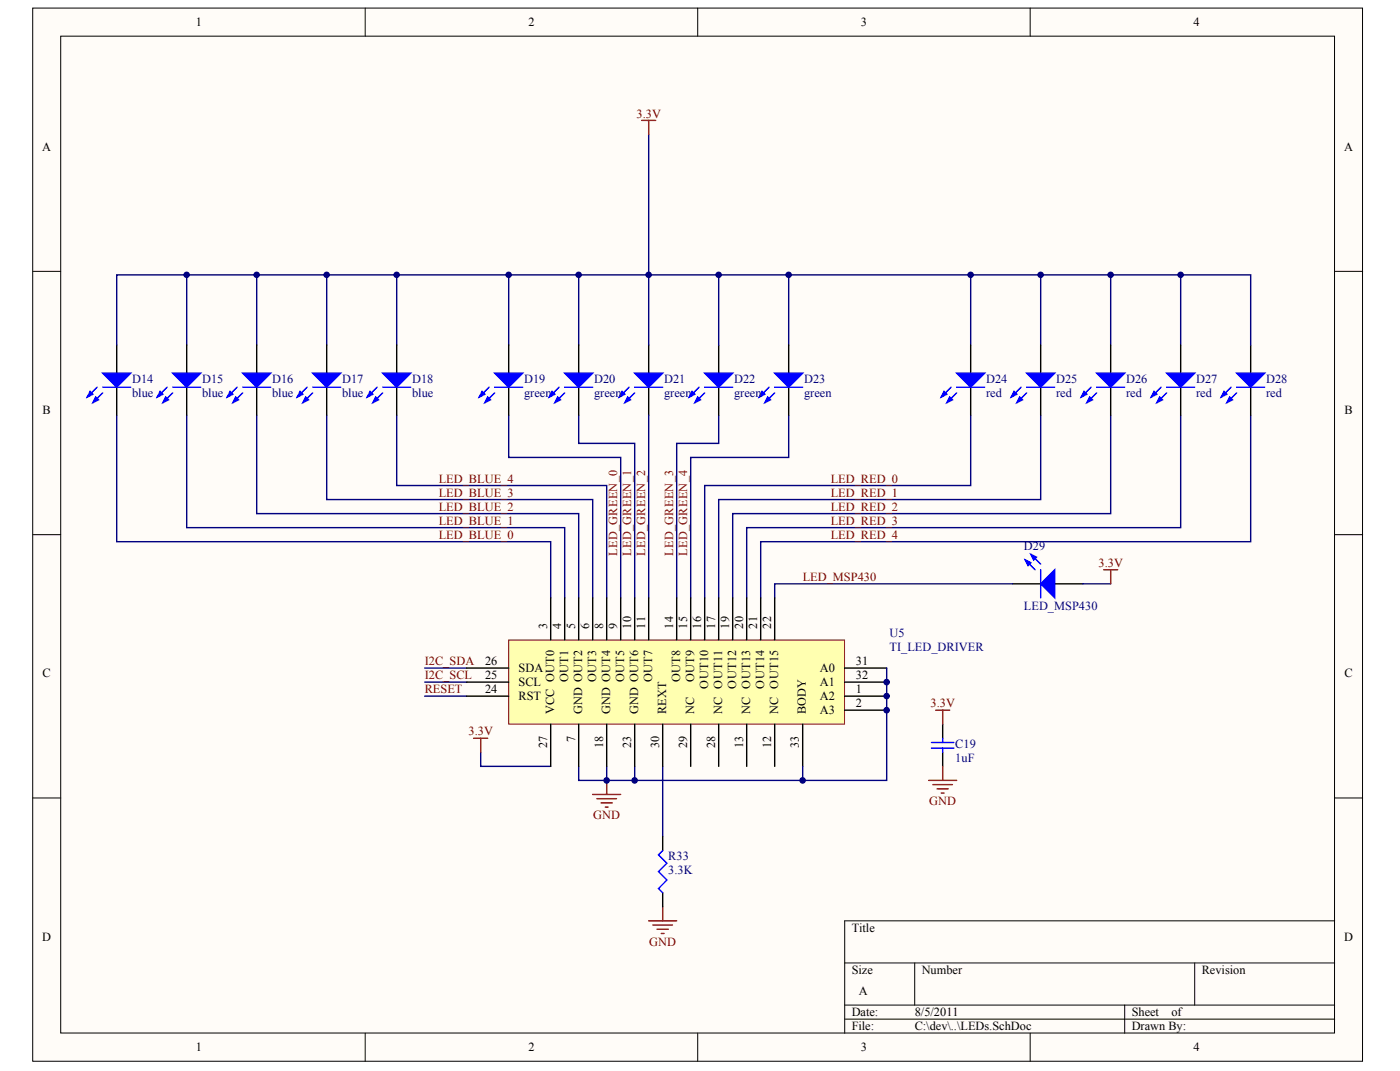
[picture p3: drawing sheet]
<svg xmlns="http://www.w3.org/2000/svg" width="271mm" height="207mm" viewBox="0 0 271 207" stroke-linecap="round" stroke-linejoin="round" font-family="sans-serif">
<g fill="#fffcf8" stroke="#000" stroke-width=".19">
<path d="M6.3 1.6h257.4v203.6h-257.4z"/>
<path d="M11.7 7h246.6v192.7h-246.6z"/>
</g>
<g fill="none" stroke="#000" stroke-width=".19">
<path d="M70.7 1.6v5.4M135 1.6v5.4M199.4 1.6v5.4M6.3 52.5h5.4M258.3 52.5h5.4M6.3 103.4h5.4M258.3 103.4h5.4M6.3 154.3h5.4M258.3 154.3h5.4M258.3 178h-94.8v21.8M70.7 199.8v5.4M135 199.8v5.4"/>
<path d="M163.5 186.2h94.8M163.5 194.3h94.8M163.5 197.1h94.8M177 186.2v8.1M199.4 199.8v5.4M217.7 194.3v5.5M231.2 186.2v8.1"/>
</g>
<g fill="none" stroke="#000" stroke-width=".27">
<path d="M22.6 66.7v5.5M22.6 74.9v5.4M36.1 66.7v5.5M36.1 74.9v5.4M49.7 66.7v5.5M49.7 74.9v5.4M63.2 66.7v5.5M63.2 74.9v5.4M76.8 66.7v5.5M76.8 74.9v5.4M98.4 66.7v5.5M98.4 74.9v5.4"/>
<path d="M112 66.7v5.5M112 74.9v5.4M125.5 66.7v5.5M125.5 74.9v5.4M139.1 66.7v5.5M139.1 74.9v5.4M152.6 66.7v5.5M152.6 74.9v5.4M187.8 66.7v5.5M187.8 74.9v5.4M201.4 66.7v5.5M201.4 74.9v5.4"/>
<path d="M214.9 66.7v5.5M214.9 74.9v5.4M228.5 66.7v5.5M228.5 74.9v5.4M242 66.7v5.5M242 74.9v5.4M196 112.9h5.4M204.1 112.9h5.4M182.4 140v2.7M182.4 145.5v2.7M128.2 161.8v2.7M128.2 172.6v2.7"/>
</g>
<g fill="#00f" stroke="#00f" stroke-width=".27">
<path d="M122.8 72.2h5.4l-2.7 2.7z"/>
<path d="M121.5 76.8l.5 .5-1.1 .6z"/>
<path d="M120.4 75.7l.5 .5-1.1 .6z"/>
<path d="M204.1 110.2v5.4l-2.7-2.7z"/>
<path d="M198.4 108.3l1.1 .5-.5 .6z"/>
<path d="M199.5 107.2l1.1 .5-.6 .6z"/>
<path d="M149.9 72.2h5.4l-2.7 2.7z"/>
<path d="M148.6 76.8l.5 .5-1.1 .6z"/>
<path d="M147.5 75.7l.5 .5-1.1 .6z"/>
<path d="M95.7 72.2h5.5l-2.8 2.7z"/>
<path d="M94.4 76.8l.5 .5-1.1 .6z"/>
<path d="M93.3 75.7l.5 .5-1 .6z"/>
<path d="M136.4 72.2h5.4l-2.7 2.7z"/>
<path d="M135 76.8l.6 .5-1.1 .6z"/>
<path d="M133.9 75.7l.6 .5-1.1 .6z"/>
<path d="M109.3 72.2h5.4l-2.7 2.7z"/>
<path d="M107.9 76.8l.6 .5-1.1 .6z"/>
<path d="M106.8 75.7l.6 .5-1.1 .6z"/>
<path d="M47 72.2h5.4l-2.7 2.7z"/>
<path d="M45.6 76.8l.6 .5-1.1 .6z"/>
<path d="M44.5 75.7l.6 .5-1.1 .6z"/>
<path d="M74.1 72.2h5.4l-2.7 2.7z"/>
<path d="M72.7 76.8l.5 .5-1 .6z"/>
<path d="M71.6 75.7l.6 .5-1.1 .6z"/>
<path d="M19.9 72.2h5.4l-2.7 2.7z"/>
<path d="M18.5 76.8l.6 .5-1.1 .6z"/>
<path d="M17.4 75.7l.6 .5-1.1 .6z"/>
<path d="M60.5 72.2h5.4l-2.7 2.7z"/>
<path d="M59.2 76.8l.5 .5-1.1 .6z"/>
<path d="M58.1 75.7l.5 .5-1.1 .6z"/>
<path d="M33.4 72.2h5.4l-2.7 2.7z"/>
<path d="M32.1 76.8l.5 .5-1.1 .6z"/>
<path d="M31 75.7l.5 .5-1.1 .6z"/>
<path d="M212.2 72.2h5.5l-2.8 2.7z"/>
<path d="M210.9 76.8l.5 .5-1.1 .6z"/>
<path d="M209.8 75.7l.5 .5-1 .6z"/>
<path d="M185.1 72.2h5.5l-2.8 2.7z"/>
<path d="M183.8 76.8l.5 .5-1.1 .6z"/>
<path d="M182.7 75.7l.5 .5-1 .6z"/>
<path d="M239.3 72.2h5.4l-2.7 2.7z"/>
<path d="M238 76.8l.5 .5-1.1 .6z"/>
<path d="M236.9 75.7l.5 .5-1.1 .6z"/>
<path d="M198.7 72.2h5.4l-2.7 2.7z"/>
<path d="M197.3 76.8l.6 .5-1.1 .6z"/>
<path d="M196.2 75.7l.6 .5-1.1 .6z"/>
<path d="M225.8 72.2h5.4l-2.7 2.7z"/>
<path d="M224.4 76.8l.6 .5-1.1 .6z"/>
<path d="M223.3 75.7l.6 .5-1.1 .6z"/>
</g>
<g fill="none" stroke="#00f" stroke-width=".27">
<path d="M18.8 74.9l-1.9 1.9M19.9 74.9h5.4M19.9 76l-1.9 1.9M32.3 74.9l-1.9 1.9M33.4 74.9h5.4M33.4 76l-1.9 1.9M45.9 74.9l-1.9 1.9M47 74.9h5.4M47 76l-1.9 1.9M59.4 74.9l-1.9 1.9M60.5 74.9h5.4M60.5 76l-1.9 1.9"/>
<path d="M73 74.9l-1.9 1.9M74.1 74.9h5.4M74.1 76l-1.9 1.9M94.7 74.9l-1.9 1.9M95.7 74.9h5.5M95.7 76l-1.9 1.9M108.2 74.9l-1.9 1.9M109.3 74.9h5.4M109.3 76l-1.9 1.9M121.7 74.9l-1.9 1.9M122.8 76l-1.9 1.9M122.8 74.9h5.4"/>
<path d="M135.3 74.9l-1.9 1.9M136.4 74.9h5.4M136.4 76l-1.9 1.9M148.8 74.9l-1.9 1.9M149.9 74.9h5.4M149.9 76l-1.9 1.9M184.1 74.9l-1.9 1.9M185.1 74.9h5.5M185.1 76l-1.9 1.9M197.6 74.9l-1.9 1.9M198.7 74.9h5.4M198.7 76l-1.9 1.9"/>
<path d="M211.1 74.9l-1.8 1.9M212.2 74.9h5.5M212.2 76l-1.9 1.9M224.7 74.9l-1.9 1.9M225.8 74.9h5.4M225.8 76l-1.9 1.9M238.2 74.9l-1.9 1.9M239.3 74.9h5.4M239.3 76l-1.9 1.9M198.4 108.3l1.9 1.9M199.5 107.2l1.9 1.9M201.4 110.2v5.4"/>
<path d="M180.3 143.6h4.3M180.3 144.6h4.3M182.4 142.7v.9M182.4 144.6v.9M128.2 164.5l-.8 .8 1.7 1.6-1.7 1.6 1.7 1.7-1.7 1.6 .8 .8"/>
</g>
<g fill="none" stroke="#000080" stroke-width=".27">
<path d="M125.5 26v27.1h13.6M36.1 53.1v13.6M49.7 53.1v13.6M63.2 53.1v13.6M76.8 53.1v13.6M98.4 53.1v13.6M112 53.1v13.6M152.6 53.1v13.6M187.8 53.1v13.6M201.4 53.1v13.6M214.9 53.1v13.6M228.5 53.1v13.6"/>
<path d="M22.6 66.7v-13.6h102.9v13.6M139.1 66.7v-13.6h102.9v13.6M22.6 80.3v24.4h84v10.9M36.1 80.3v21.7h73.2v13.6M49.7 80.3v19h62.3v16.3M63.2 80.3v16.3h51.5v19M76.8 80.3v13.6h40.6v21.7M98.4 80.3v8.1h21.7v27.2M112 80.3v5.4h10.8v29.9M125.5 80.3v35.3M139.1 80.3v5.4h-8.1v29.9M152.6 80.3v8.1h-18.9v27.2"/>
<path d="M187.8 80.3v13.6h-51.4v21.7M201.4 80.3v16.3h-62.3v19M214.9 80.3v19h-73.1v16.3M228.5 80.3v21.7h-84v13.6M242 80.3v24.4h-94.8v10.9M196 112.9h-46.1v2.7M209.5 112.9h5.4M82.2 134.6h8.1M82.2 131.9h8.1M82.2 129.2h8.1M93 145.5v2.7h13.6M112 148.2v2.7h10.8v-2.7"/>
<path d="M117.4 148.2v2.7M128.2 148.2v13.6"/>
</g>
<g fill="none" stroke="#800000" stroke-width=".27">
<path d="M124.2 23.3h2.7M125.5 23.3v2.7M213.6 110.2h2.7M214.9 110.2v2.7M181.1 137.3h2.7M182.4 137.3v2.7M91.7 142.7h2.7M93 142.7v2.8M114.7 153.6h5.4M115.5 154.4h3.8M116.3 155.2h2.2M117.1 156.1h.6"/>
<path d="M117.4 150.9v2.7M179.7 150.9h5.4M180.5 151.7h3.8M181.3 152.5h2.2M182.2 153.3h.5M182.4 148.2v2.7M125.5 178h5.5M126.3 178.9h3.8M127.2 179.7h2.1M128.2 175.3v2.7M128 180.5h.5"/>
</g>
<path d="M98.4 123.7h65v16.3h-65z" fill="#ffffb0" stroke="#800000" stroke-width=".19"/>
<g fill="none" stroke="#000" stroke-width=".27">
<path d="M106.6 115.6v8.1M109.3 115.6v8.1M112 115.6v8.1M114.7 115.6v8.1M117.4 115.6v8.1M120.1 115.6v8.1M122.8 115.6v8.1M125.5 115.6v8.1M131 115.6v8.1M133.7 115.6v8.1M136.4 115.6v8.1M139.1 115.6v8.1"/>
<path d="M141.8 115.6v8.1M144.5 115.6v8.1M147.2 115.6v8.1M149.9 115.6v8.1M90.3 129.2h8.1M90.3 131.9h8.1M90.3 134.6h8.1M163.5 129.2h8.1M163.5 131.9h8.1M163.5 134.6h8.1M163.5 137.3h8.1M106.6 140v8.2"/>
<path d="M112 140v8.2M117.4 140v8.2M122.8 140v8.2M128.2 140v8.2M133.7 140v8.2M139.1 140v8.2M144.5 140v8.2M149.9 140v8.2M155.3 140v8.2"/>
</g>
<path d="M171.6 129.2v21.7h-48.8M155.3 148.2v2.7" fill="none" stroke="#000080" stroke-width=".27"/>
<g fill="#000080" stroke="#000080" stroke-width=".19">
<circle cx="36.1" cy="53.1" r=".53"/>
<circle cx="49.7" cy="53.1" r=".53"/>
<circle cx="63.2" cy="53.1" r=".53"/>
<circle cx="76.8" cy="53.1" r=".53"/>
<circle cx="98.4" cy="53.1" r=".53"/>
<circle cx="112" cy="53.1" r=".53"/>
<circle cx="117.4" cy="150.9" r=".54"/>
<circle cx="122.8" cy="150.9" r=".54"/>
<circle cx="125.5" cy="53.1" r=".53"/>
<circle cx="139.1" cy="53.1" r=".53"/>
<circle cx="152.6" cy="53.1" r=".53"/>
<circle cx="155.3" cy="150.9" r=".54"/>
<circle cx="171.6" cy="137.3" r=".54"/>
<circle cx="171.6" cy="134.6" r=".53"/>
<circle cx="171.6" cy="131.9" r=".54"/>
<circle cx="187.8" cy="53.1" r=".53"/>
<circle cx="201.4" cy="53.1" r=".53"/>
<circle cx="214.9" cy="53.1" r=".53"/>
<circle cx="228.5" cy="53.1" r=".53"/>
</g>
<g font-size="2.4">
<text x="37.9" y="5.1">1</text>
<text x="102.3" y="5.1">2</text>
<text x="166.6" y="5.1">3</text>
<text x="231" y="5.1">4</text>
<text x="8.2" y="29.1">A</text>
<text x="260.1" y="29.1">A</text>
<text x="8.3" y="80">B</text>
<text x="260.2" y="80">B</text>
<text x="105.9" y="121.6" transform="rotate(-90 105.9 121.6)">3</text>
<text x="108.6" y="121.6" transform="rotate(-90 108.6 121.6)">4</text>
<text x="111.3" y="121.6" transform="rotate(-90 111.3 121.6)">5</text>
<text x="114" y="121.6" transform="rotate(-90 114 121.6)">6</text>
<text x="116.7" y="121.6" transform="rotate(-90 116.7 121.6)">8</text>
<text x="119.4" y="121.6" transform="rotate(-90 119.4 121.6)">9</text>
<text x="122.1" y="121.6" transform="rotate(-90 122.1 121.6)">10</text>
<text x="124.8" y="121.6" transform="rotate(-90 124.8 121.6)">11</text>
<text x="130.2" y="121.6" transform="rotate(-90 130.2 121.6)">14</text>
<text x="133" y="121.6" transform="rotate(-90 133 121.6)">15</text>
<text x="135.7" y="121.6" transform="rotate(-90 135.7 121.6)">16</text>
<text x="138.4" y="121.6" transform="rotate(-90 138.4 121.6)">17</text>
<text x="141.1" y="121.6" transform="rotate(-90 141.1 121.6)">19</text>
<text x="143.8" y="121.6" transform="rotate(-90 143.8 121.6)">20</text>
<text x="146.5" y="121.6" transform="rotate(-90 146.5 121.6)">21</text>
<text x="149.2" y="121.6" transform="rotate(-90 149.2 121.6)">22</text>
<text x="8.3" y="130.9">C</text>
<text x="93.9" y="128.6">26</text>
<text x="93.9" y="131.3">25</text>
<text x="100.3" y="130">SDA</text>
<text x="109.9" y="131.9" transform="rotate(-90 109.9 131.9)">OUT1</text>
<text x="115.3" y="131.9" transform="rotate(-90 115.3 131.9)">OUT3</text>
<text x="120.8" y="131.9" transform="rotate(-90 120.8 131.9)">OUT5</text>
<text x="126.2" y="131.9" transform="rotate(-90 126.2 131.9)">OUT7</text>
<text x="131.6" y="131.9" transform="rotate(-90 131.6 131.9)">OUT8</text>
<text x="134.3" y="131.9" transform="rotate(-90 134.3 131.9)">OUT9</text>
<text x="158.6" y="130">A0</text>
<text x="165.6" y="128.6">31</text>
<text x="165.6" y="131.3">32</text>
<text x="260.2" y="130.9">C</text>
<text x="93.9" y="134">24</text>
<text x="100.3" y="132.7">SCL</text>
<text x="100.3" y="135.4">RST</text>
<text x="137" y="133.1" transform="rotate(-90 137 133.1)">OUT10</text>
<text x="139.7" y="133.1" transform="rotate(-90 139.7 133.1)">OUT11</text>
<text x="142.4" y="133.1" transform="rotate(-90 142.4 133.1)">OUT12</text>
<text x="145.1" y="133.1" transform="rotate(-90 145.1 133.1)">OUT13</text>
<text x="147.9" y="133.1" transform="rotate(-90 147.9 133.1)">OUT14</text>
<text x="150.6" y="133.1" transform="rotate(-90 150.6 133.1)">OUT15</text>
<text x="158.6" y="132.7">A1</text>
<text x="158.6" y="135.4">A2</text>
<text x="165.6" y="134">1</text>
<text x="165.6" y="136.8">2</text>
<text x="107.2" y="138.1" transform="rotate(-90 107.2 138.1)">VCC OUT0</text>
<text x="111.3" y="143.4" transform="rotate(-90 111.3 143.4)">7</text>
<text x="112.6" y="138.1" transform="rotate(-90 112.6 138.1)">GND OUT2</text>
<text x="118.1" y="138.1" transform="rotate(-90 118.1 138.1)">GND OUT4</text>
<text x="123.5" y="138.1" transform="rotate(-90 123.5 138.1)">GND OUT6</text>
<text x="128.9" y="138.1" transform="rotate(-90 128.9 138.1)">REXT</text>
<text x="134.3" y="138.1" transform="rotate(-90 134.3 138.1)">NC</text>
<text x="139.7" y="138.1" transform="rotate(-90 139.7 138.1)">NC</text>
<text x="145.1" y="138.1" transform="rotate(-90 145.1 138.1)">NC</text>
<text x="150.6" y="138.1" transform="rotate(-90 150.6 138.1)">NC</text>
<text x="156" y="138.1" transform="rotate(-90 156 138.1)">BODY</text>
<text x="158.6" y="138.1">A3</text>
<text x="105.9" y="144.6" transform="rotate(-90 105.9 144.6)">27</text>
<text x="116.7" y="144.6" transform="rotate(-90 116.7 144.6)">18</text>
<text x="122.1" y="144.6" transform="rotate(-90 122.1 144.6)">23</text>
<text x="127.5" y="144.6" transform="rotate(-90 127.5 144.6)">30</text>
<text x="133" y="144.6" transform="rotate(-90 133 144.6)">29</text>
<text x="138.4" y="144.6" transform="rotate(-90 138.4 144.6)">28</text>
<text x="143.8" y="144.6" transform="rotate(-90 143.8 144.6)">13</text>
<text x="149.2" y="144.6" transform="rotate(-90 149.2 144.6)">12</text>
<text x="154.6" y="144.6" transform="rotate(-90 154.6 144.6)">33</text>
<text x="8.2" y="181.9">D</text>
<text x="164.8" y="180.2">Title</text>
<text x="260.1" y="181.9">D</text>
<text x="164.8" y="188.3">Size</text>
<text x="178.4" y="188.3">Number</text>
<text x="232.6" y="188.3">Revision</text>
<text x="164.8" y="196.5">Date:</text>
<text x="166.2" y="192.4">A</text>
<text x="177" y="196.5">8/5/2011</text>
<text x="219" y="196.5">Sheet</text>
<text x="226.7" y="196.5">of</text>
<text x="37.9" y="203.3">1</text>
<text x="102.3" y="203.3">2</text>
<text x="164.8" y="199.2">File:</text>
<text x="166.6" y="203.3">3</text>
<text x="177" y="199.2">C:\dev\..\LEDs.SchDoc</text>
<text x="219" y="199.2">Drawn By:</text>
<text x="231" y="203.3">4</text>
</g>
<g font-size="2.4" fill="#800000">
<text x="123.2" y="22.7">3.3V</text>
<text x="84.9" y="93.3">LED_BLUE_4</text>
<text x="160.8" y="93.3">LED_RED_0</text>
<text x="84.9" y="101.5">LED_BLUE_1</text>
<text x="84.9" y="98.7">LED_BLUE_2</text>
<text x="84.9" y="96">LED_BLUE_3</text>
<text x="160.8" y="96">LED_RED_1</text>
<text x="160.8" y="98.7">LED_RED_2</text>
<text x="160.8" y="101.5">LED_RED_3</text>
<text x="84.9" y="104.2">LED_BLUE_0</text>
<text x="119.4" y="107.5" transform="rotate(-90 119.4 107.5)">LED_GREEN_0</text>
<text x="122.1" y="107.5" transform="rotate(-90 122.1 107.5)">LED_GREEN_1</text>
<text x="124.8" y="107.5" transform="rotate(-90 124.8 107.5)">LED_GREEN_2</text>
<text x="130.2" y="107.5" transform="rotate(-90 130.2 107.5)">LED_GREEN_3</text>
<text x="133" y="107.5" transform="rotate(-90 133 107.5)">LED_GREEN_4</text>
<text x="160.8" y="104.2">LED_RED_4</text>
<text x="155.3" y="112.3">LED_MSP430</text>
<text x="212.6" y="109.6">3.3V</text>
<text x="82.2" y="128.6">I2C_SDA</text>
<text x="82.2" y="131.3">I2C_SCL</text>
<text x="82.2" y="134">RESET</text>
<text x="180.1" y="136.8">3.3V</text>
<text x="90.7" y="142.2">3.3V</text>
<text x="179.8" y="155.7">GND</text>
<text x="114.8" y="158.5">GND</text>
<text x="125.6" y="182.9">GND</text>
</g>
<g font-size="2.4" fill="#000080">
<text x="25.6" y="74">D14</text>
<text x="25.6" y="76.8">blue</text>
<text x="39.1" y="74">D15</text>
<text x="39.1" y="76.8">blue</text>
<text x="52.7" y="74">D16</text>
<text x="52.7" y="76.8">blue</text>
<text x="66.2" y="74">D17</text>
<text x="66.2" y="76.8">blue</text>
<text x="79.8" y="74">D18</text>
<text x="79.8" y="76.8">blue</text>
<text x="101.4" y="74">D19</text>
<text x="101.4" y="76.8">green</text>
<text x="115" y="74">D20</text>
<text x="115" y="76.8">green</text>
<text x="128.5" y="74">D21</text>
<text x="128.5" y="76.8">green</text>
<text x="142.1" y="74">D22</text>
<text x="142.1" y="76.8">green</text>
<text x="155.6" y="74">D23</text>
<text x="155.6" y="76.8">green</text>
<text x="190.8" y="74">D24</text>
<text x="190.8" y="76.8">red</text>
<text x="204.4" y="74">D25</text>
<text x="204.4" y="76.8">red</text>
<text x="217.9" y="74">D26</text>
<text x="217.9" y="76.8">red</text>
<text x="231.5" y="74">D27</text>
<text x="231.5" y="76.8">red</text>
<text x="245" y="74">D28</text>
<text x="245" y="76.8">red</text>
<text x="198.1" y="106.3">D29</text>
<text x="198.1" y="118">LED_MSP430</text>
<text x="172.1" y="123.2">U5</text>
<text x="172.1" y="125.9">TI_LED_DRIVER</text>
<text x="184.9" y="147.3">1uF</text>
<text x="184.9" y="144.6">C19</text>
<text x="129.3" y="166.4">R33</text>
<text x="129.3" y="169.1">3.3K</text>
</g>
</svg>
